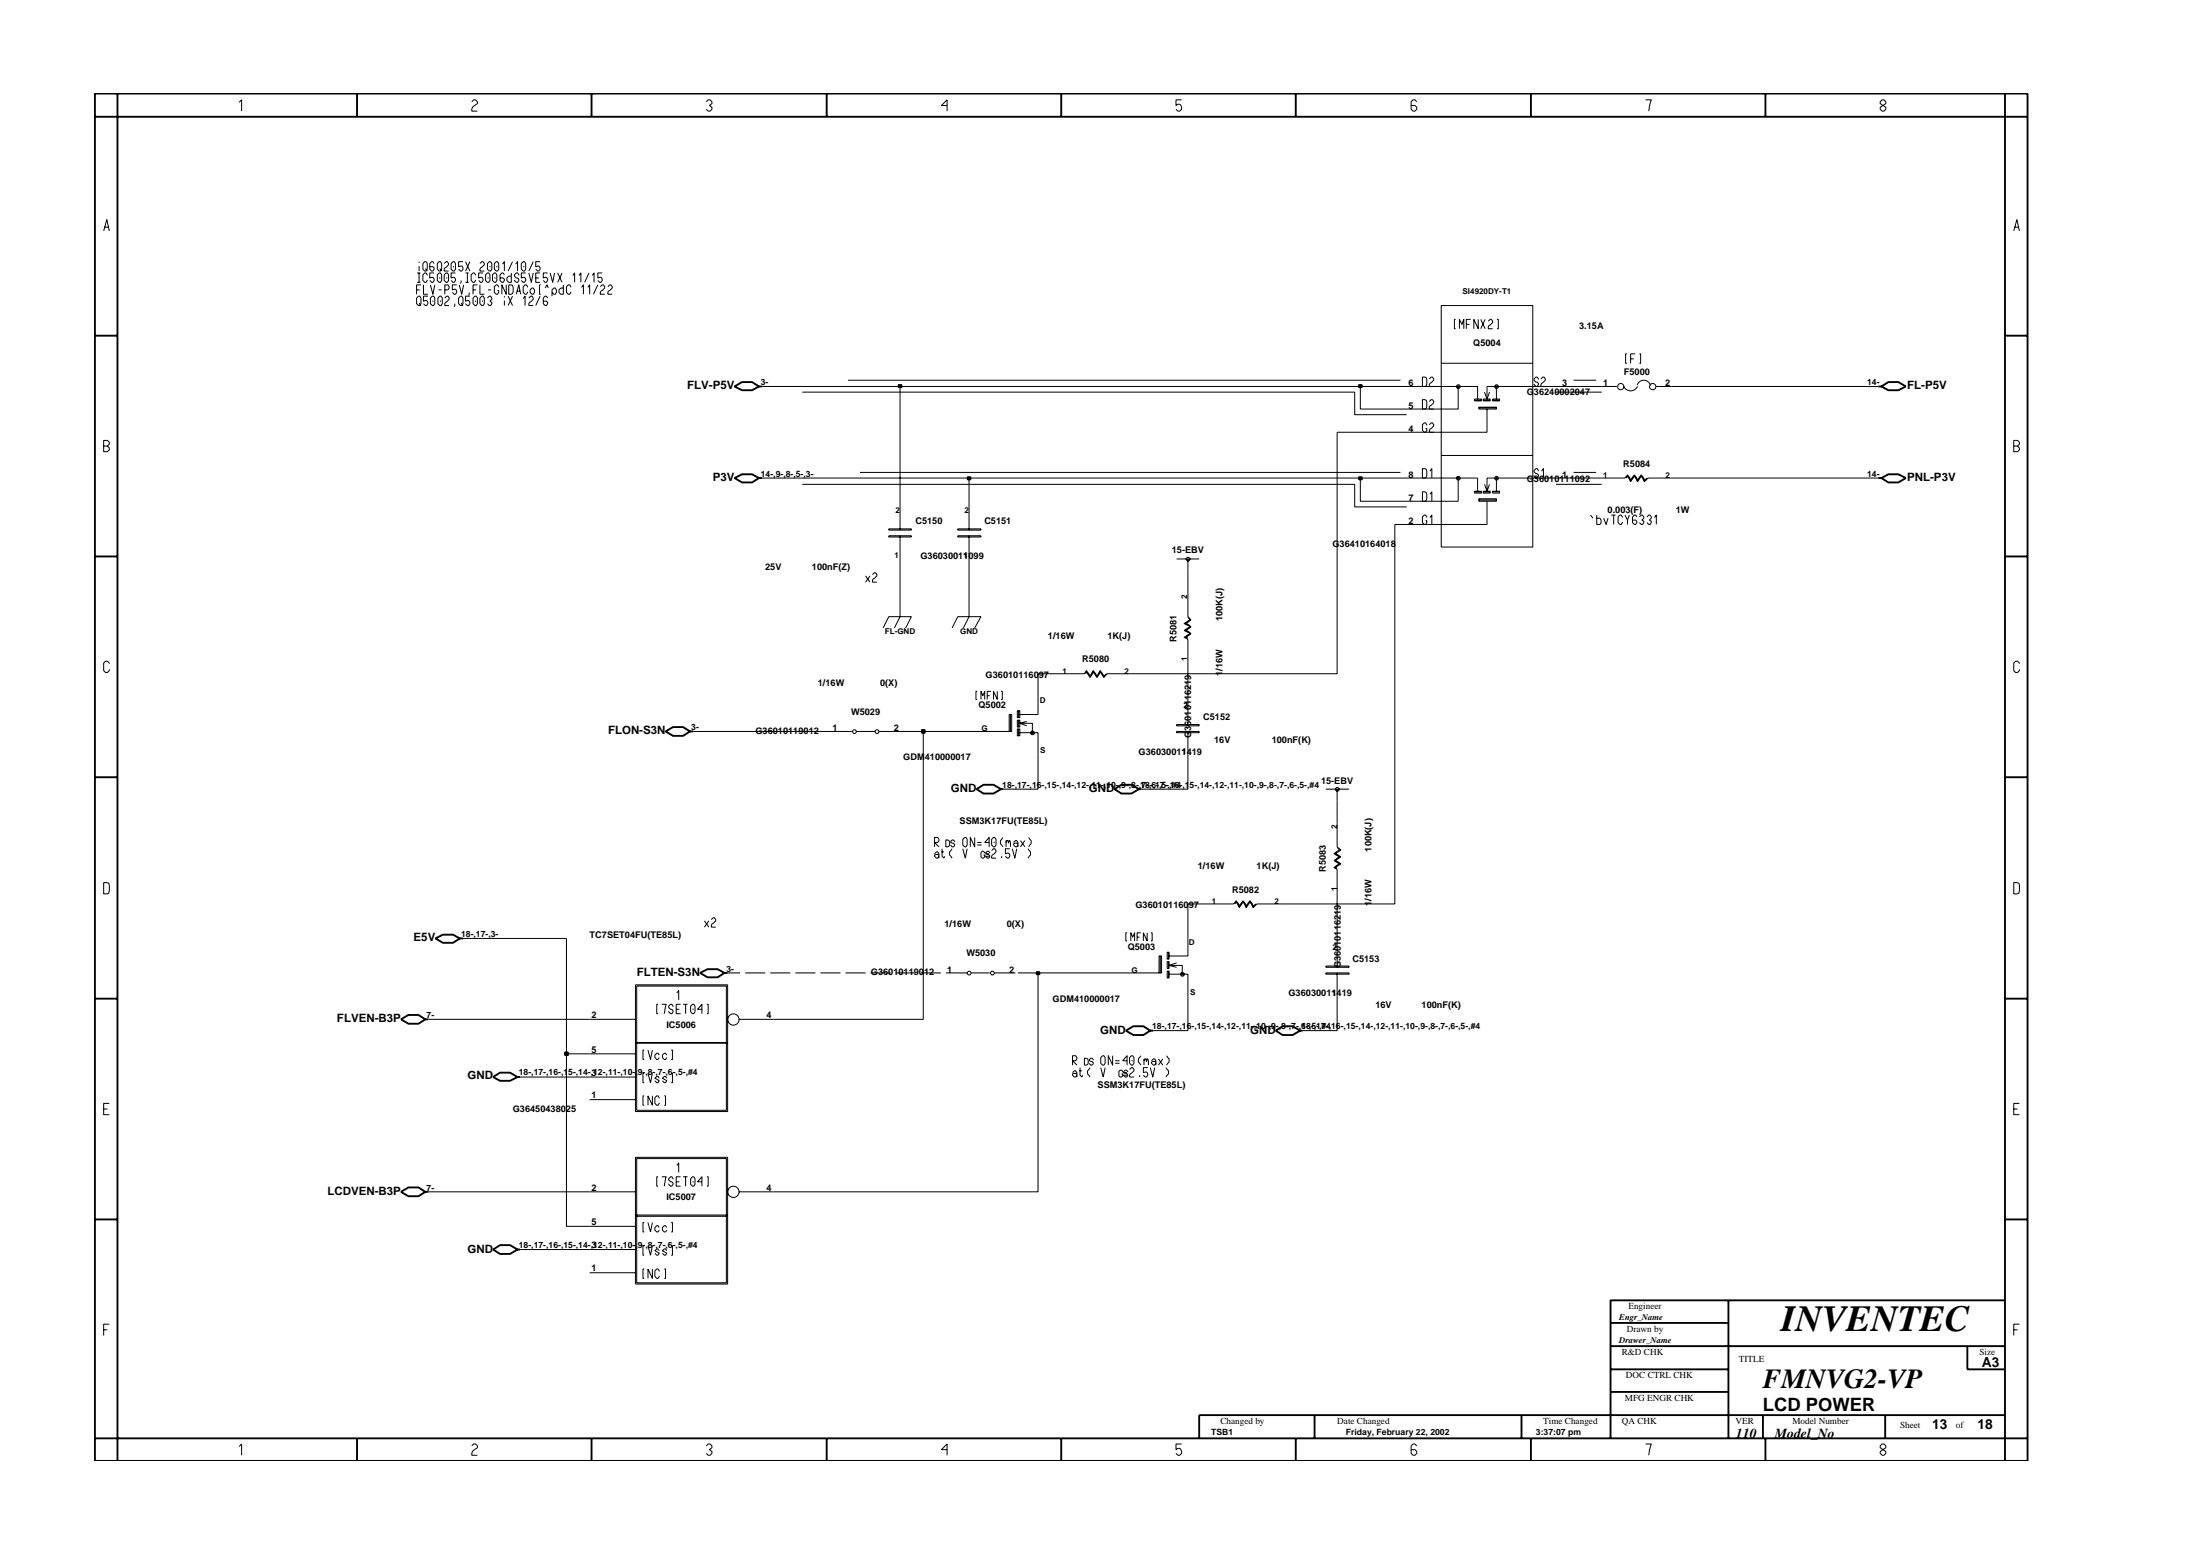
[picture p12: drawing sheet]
<svg xmlns="http://www.w3.org/2000/svg" width="297mm" height="210mm" viewBox="0 0 297 210" stroke-linecap="round" stroke-linejoin="round" font-family="sans-serif">
<g fill="none" stroke="#000" stroke-width=".14">
<path d="M191.5 52.2h8v1.8M192.1 55.2v-1.3l.5 .1v.3v.6v.2l-.2 .1M192.1 52.2v-1.3l.5 .1v.2v.6v.3l-.2 .1M192.6 57.4l-.1-.3h-.2l-.2 .2v.8l.2 .2h.2l.1-.2v-.3h-.1M193 57.3l.2-.2h.2l.2 .2v.2l-.5 .4-.1 .4M193 54.2l.2-.3h.2l.2 .3v.2l-.5 .4-.1 .4M193 51.2l.2-.3h.2l.2 .3v.1l-.5 .4-.1 .5M194.6 41.2h12.4v32.6h-12.4zM194.6 49h12.4M196.5 43.1h-.1v1.3h.1M196.9 52.2v3h-5.4M197 44.4v-1.3l.4 .7 .2-.7v1.3"/>
<path d="M198 43.8h.4M198.6 43.1h-.6v1.3M199.1 53.9h.9v.2h-.9zM199.1 54h.9M199.6 43.1v1.3l-.6-1.3v1.3M199.7 55h2.3h-2.3v.2h2.3v-.2M199.9 43.1l.6 1.3M200.3 53.9h.9v.2h-.9zM200.3 54h.9M200.4 52.9l.4 1 .3-1M200.5 43.1l-.6 1.3M200.8 55.2v3.1h-9.3"/>
<path d="M200.9 43.4l.3-.3h.2l.1 .3v.1l-.6 .6v.3h.6M201.5 53.9h1v.2h-1zM201.5 54h1M202 52.2v1.8M202.1 43.1h.2v1.3h-.2M207.7 51.2l-.2-.3h-.1l-.3 .3v.1l.3 .3h.1l.2 .1-.2 .5h-.1l-.3-.4M208.1 51.2l.2-.3h.2l.1 .3v.1l-.5 .4v.5M210.1 52.2h-9.3v1.8M216.3 52.2h2M219.7 47.8h-.2v1.2h.2M220.2 48.4h.4M220.8 47.8h-.6v1.2"/>
<path d="M221 52a.93 .93 0 0 1 .9-.7 .93 .93 0 0 1 .9 .7M221.1 52.2a1.02 1.02 0 0 1-.9 .6 1.02 1.02 0 0 1-1-.6M221.3 47.8h.2v1.2h-.2M223.6 52.2h2.1M120 72.3h3v.2h-3zM120 71.4h3v.2h-3zM121.5 67.7v3.9M121.5 72.3v3.2M129.3 72.3h3.1v.2h-3.1zM129.3 71.4h3.1v.2h-3.1zM130.8 67.7v3.9M130.8 72.3v3.2"/>
<path d="M158.9 75.5h3M160.4 75.5v1.5M191.5 64.5h5.4M192.1 67.7v-1.3l.5 .1v.2v.6v.3l-.2 .1M192.1 64.5v-1.2h.5v.3v.6v.2l-.2 .1M192.6 69.9l-.1-.4h-.2l-.2 .3v.7l.2 .3h.2l.1-.3v-.2h-.1M193.1 69.9l.2-.4v1.3M193.1 66.7l.2-.3v1.3M193.1 63.6l.2-.3v1.2M194.6 61.5h12.4M199.1 66.3h.9v.3h-.9zM199.1 66.4h.9"/>
<path d="M199.5 66.4v-1.9h-2.6v3.2h-5.4M199.7 67.5v-.2h2.3v.2h-2.3v.2h2.3v-.2M200.3 66.3h.9v.3h-.9zM200.3 66.4h.9M200.4 65.4l.4 .9 .3-.9M200.8 67.7v3.1h-9.3M201.5 66.3h1v.3h-1zM201.5 66.4h1M202 64.5v1.9M207.7 63.6l-.2-.3h-.1l-.3 .2v.2l.3 .2h.1l.2 .2-.2 .4h-.1l-.3-.3M208.1 63.6l.3-.3v1.2M210.1 64.5h-9.3v1.9"/>
<path d="M216.3 64.5h3.1l.3-.4 .4 .4 .1 .4 .5-.8 .3 .4 .1 .4 .5-.8 .3 .4 .1 .4 .4-.4M219.6 64.5l.1-.2 .5 .7 .5-.7 .4 .7 .5-.7 .4 .7 .5-.5h3.2M112.2 98.7h2.8M115.6 98.7h2.5M118.7 98.7h2.8M119.2 84.8l.8-1.6h3l-.7 1.6M121.5 81.6v1.6l-.7 1.6M128.6 84.8l.7-1.6h3.1l-.8 1.6M130.8 81.6v1.6l-.7 1.6M131.9 93.3h-.1v1.1h.1M132.4 94.4v-1.1l.3 .6 .3-.6v1.1M132.4 98.7h3.9"/>
<path d="M133.3 93.9h.3M133.8 93.3h-.5v1.1M134.6 93.3v1.1l-.5-1.1v1.1M135.2 93.3h.1v1.1h-.1M136.4 96.4h-.1v2.3h.1v-2.3h.2v2.3h-.2M137.4 95.9h.3v1h-.3zM137.4 97.2h.3v.9h-.3zM137.4 98.4h.3v.9h-.3zM137.5 97.6h1.9v1.3M137.5 95.9v1M137.5 97.2v.9M137.5 98.4v.9"/>
<path d="M137.5 98.9h2.7v3M138.6 97.4l-.9 .2 .9 .4M140.2 94.1v2.3h-2.7M143.3 90.9h3.1l.3-.4 .5 .8 .4-.8 .5 .8 .4-.8 .5 .8 .4-.4M146.6 90.9l.1-.2 .5 .8 .4-.8 .5 .8 .4-.8 .5 .8 .5-.6h3.1M158.9 98.7h3v.2h-3zM158.9 97.8h3v.2h-3zM160.4 83.3l.3 .4-.8 .5 .8 .4-.8 .5 .8 .4-.8 .5 .5 .3v3.1M160.4 80.1v3.1l.4 .5-.8 .5 .4 .1 .4 .3-.8 .5 .4 .1 .4 .3-.8 .5 .4 .1M160.4 94.1v3.9M160.4 98.7v3.2M179 106.5h3.1"/>
<path d="M180.5 114.4l.4 .3-.8 .5 .8 .5-.8 .5 .8 .4-.8 .5 .4 .3v3.1M180.5 111.2v3.1l.5 .4-.7 .5 .7 .5-.7 .5 .7 .4-.7 .5 .2 .1M180.5 106.5v1.5M79.6 137.6h6.2M85.8 132.9h12.4v17.1h-12.4zM86 133.1h12.1v16.8h-12.1zM88.8 135.6h-.1v1.2h.1M89.4 135.6h.5l-.2 1.2M90.9 135.9l-.2-.3h-.2l-.2 .2v.2l.6 .4-.2 .4h-.2l-.2-.3M91.3 136.2h.4M91.4 134l.2-.3v1.3M91.9 135.6h-.6v1.2h.6"/>
<path d="M92.2 135.6h.6M92.6 135.6v1.2M93.5 135.6h.2l.1 .2v.8l-.1 .2h-.2l-.3-.2v-.8zM93.6 136.2v.1M94.8 136.2h-.6l.6-.6v1.2M95.4 135.6h.2v1.2h-.2M99.8 137.6h4.6M127.7 131.3h2.9M131.2 131.3h2.4M134.3 131.3h2.8M140.2 131.3v29.6h-40.4M152.2 125.9h-.2v1.1h.2"/>
<path d="M152.6 131.3h3.9M152.7 127v-1.1l.2 .6 .3-.6v1.1M153.5 126.5h.4M154 125.9h-.5v1.1M154.9 125.9v1.1l-.5-1.1v1.1M155.4 125.9h.2v1.1h-.2M156.7 129h-.2v2.3h.2v-2.3h.1v2.3h-.1M157.6 128.5h.2v1h-.2zM157.6 129.8h.2v.9h-.2zM157.6 131.1h.2v.9h-.2zM157.8 130.3h1.8v1.2M157.8 128.5v1"/>
<path d="M157.8 129.8v.9M157.8 131.1v.9M157.8 131.5h2.6v3M158.9 130l-1.1 .3 1.1 .3M160.4 126.7v2.3h-2.6M163.5 122h3.1l.3-.4 .3 .4 .1 .4 .5-.8 .4 .4 .1 .4 .5-.8 .3 .4 .1 .4 .3-.4M166.7 122l.2-.2 .4 .7 .5-.7 .5 .7 .5-.7 .4 .7 .5-.5h3.1M179 131.3h3.1v.2h-3.1zM179 130.4h3.1v.2h-3.1zM180.5 126.7v3.9M180.5 131.3v3.2M70.2 145.4h15.6"/>
<path d="M76.5 142.3v23.2h9.3M79.6 148.4h6.2M79.6 142.3h6.2M85.8 156.2h12.4v17.1h-12.4zM85.8 140.8h12.4M85.8 140.7h12.4M86 156.4h12.1v16.8h-12.1zM87 141.7h-.2v1.3h.2M87 144.9h-.2v1.2h.2M87 147.9h-.2v1.3h.2M87.5 141.7l.3 1.3 .3-1.3M87.5 144.9l.3 1.2 .3-1.2"/>
<path d="M88.1 147.9v1.3l-.6-1.3v1.3M88.8 158.8h-.1v1.3h.1M89 142.4l-.2-.2h-.1l-.3 .2v.4l.3 .2h.1l.2-.2M89 145.6l-.2-.3h-.1l-.3 .3 .6 .3-.2 .2h-.1l-.3-.2M89 148.3l-.2-.4h-.1l-.3 .3v.7l.3 .3h.1l.2-.3M89.4 158.8h.5l-.2 1.3M89.7 147.9h.2v1.3h-.2M90 142.4l-.1-.2h-.2l-.3 .2v.4l.3 .2h.2l.1-.2M90 145.6l-.1-.3h-.2l-.3 .3 .6 .3-.1 .2h-.2l-.3-.2M90.6 141.7h.2v1.3h-.2M90.6 144.9h.2v1.2h-.2M90.9 159.2l-.2-.4h-.2l-.2 .3v.2l.6 .4-.2 .4h-.2l-.2-.3"/>
<path d="M91.3 159.5h.4M91.4 157.3l.2-.3v1.3M91.9 158.8h-.6v1.3h.6M92.2 158.8h.6M92.6 158.8v1.3M93.5 158.8h.2l.1 .3v.8l-.1 .2h-.2l-.3-.2v-.8zM93.6 159.4v.2M94.8 159.5h-.6l.6-.7v1.3M95.4 158.8h.2v1.3h-.2M57.9 160.9h27.9M70.2 168.7h15.6M79.6 171.8h6.2"/>
<path d="M85.8 164.2h12.4M85.8 164h12.4M87 165h-.2v1.3h.2M87 168.2h-.2v1.2h.2M87 171.3h-.2v1.3h.2M87.5 165l.3 1.3 .3-1.3M87.5 168.2l.3 1.2 .3-1.2M88.1 171.3v1.3l-.6-1.3v1.3M89 165.7l-.2-.2h-.1l-.3 .2v.3l.3 .3h.1l.2-.3M89 168.8l-.2-.2h-.1l-.3 .2 .6 .4-.2 .2h-.1l-.3-.2M89 171.6l-.2-.3h-.1l-.3 .2v.8l.3 .3h.1l.2-.4M89.7 171.3h.2v1.3h-.2"/>
<path d="M90 165.7l-.1-.2h-.2l-.3 .2v.3l.3 .3h.2l.1-.3M90 168.8l-.1-.2h-.2l-.3 .2 .6 .4-.1 .2h-.2l-.3-.2M90.6 165h.2v1.3h-.2M90.6 168.2h.2v1.2h-.2"/>
<circle cx="196.9" cy="52.2" r=".25"/>
<circle cx="196.9" cy="52.2" r=".08"/>
<circle cx="202.1" cy="52.2" r=".25"/>
<circle cx="202.1" cy="52.2" r=".08"/>
<circle cx="218.8" cy="52.2" r=".42"/>
<circle cx="223.1" cy="52.2" r=".42"/>
<circle cx="160.4" cy="75.5" r=".25"/>
<circle cx="196.9" cy="64.6" r=".25"/>
<circle cx="196.9" cy="64.6" r=".08"/>
<circle cx="202.1" cy="64.6" r=".25"/>
<circle cx="202.1" cy="64.6" r=".08"/>
<circle cx="115.4" cy="98.8" r=".25"/>
<circle cx="118.4" cy="98.8" r=".25"/>
<circle cx="139.4" cy="98.9" r=".25"/>
<circle cx="139.4" cy="98.9" r=".08"/>
<circle cx="180.6" cy="106.5" r=".25"/>
<circle cx="99" cy="137.6" r=".76"/>
<circle cx="130.9" cy="131.4" r=".25"/>
<circle cx="134" cy="131.4" r=".25"/>
<circle cx="159.6" cy="131.5" r=".25"/>
<circle cx="159.6" cy="131.5" r=".08"/>
<circle cx="99" cy="160.9" r=".76"/>
</g>
<g fill="none" stroke="#000" stroke-width=".25">
<path d="M99.2 52.2l1-.6h1.3l1 .6-1 .5h-1.3zM102.5 52.2h.4M253.6 52.2h.4M254 52.2l1-.6h1.3l1 .6-1 .5h-1.3zM99.2 64.5l1-.5h1.3l1 .5-1 .6h-1.3zM102.5 64.5h.4M253.6 64.5h.4M254 64.5l1-.5h1.3l1 .5-1 .6h-1.3zM89.9 98.7l1-.6h1.3l1 .6-1 .6h-1.3zM93.2 98.7h.4M131.9 106.5l.9-.6h1.3l1.1 .6-1.1 .6h-1.3zM135.2 106.5h.3"/>
<path d="M150.5 106.5l.9-.6h1.4l1 .6-1 .6h-1.4zM153.8 106.5h.3M54.1 137.6l1-.6h1.4l.9 .6-.9 .6h-1.4zM57.4 137.6h.5M58.8 126.7l1-.5h1.4l.9 .5-.9 .6h-1.4zM62.1 126.7h.4M94.5 131.3l1-.5h1.4l.9 .5-.9 .6h-1.4zM97.8 131.3h.4M152 139.1l1-.6h1.4l.9 .6-.9 .6h-1.4zM155.3 139.1h.4M172.2 139.1l1-.6h1.3l1 .6-1 .6h-1.3zM175.5 139.1h.4"/>
<path d="M66.6 145.4l.9-.6h1.4l1 .6-1 .5h-1.4zM69.9 145.4h.3M54.1 160.9l1-.6h1.4l.9 .6-.9 .6h-1.4zM57.4 160.9h.5M66.6 168.7l.9-.6h1.4l1 .6-1 .6h-1.4zM69.9 168.7h.3"/>
</g>
<path d="M76.3 142.1h.4v.3h-.4z" fill-rule="evenodd" fill="#c2c2c2" stroke="#000" stroke-width=".25"/>
<path d="M76.3 142.1h.4v.3h-.4z" fill="none" stroke="#000" stroke-width=".25"/>
<g fill="none" stroke="#000" stroke-width=".14">
<path d="M124.7 98.7v38.9h-20.3M57.9 137.6h21.7M76.5 126.7v15.6h3.1M98.2 131.3h1.7M100.6 131.3h2.7M104 131.3h2.7M107.4 131.3h2.7M110.8 131.3h2.7M114.2 131.3h2.7M117.5 131.3h2.8M120.9 131.3h2.7M124.3 131.3h2.7"/>
<path d="M137.4 131.3h2.8M160.4 134.5v4.6h-4.7M180.5 134.5v4.6h-4.6"/>
</g>
<path d="M140 131.2h.3v.3h-.3z" fill-rule="evenodd" fill="#c2c2c2" stroke="#000" stroke-width=".25"/>
<path d="M140 131.2h.3v.3h-.3z" fill="none" stroke="#000" stroke-width=".25"/>
<path d="M188.3 70.8v51.2h-15.5M93.6 98.7h18.6M121.5 98.7h3.2M140.2 101.9v4.6h-4.7M160.4 101.9v4.6h-6.3M180.5 108v3.2M62.5 126.7h14M140.2 131.3h12.4M163.5 122h-3.1v4.7M180.5 120.5v6.2" fill="none" stroke="#000" stroke-width=".14"/>
<path d="M124.5 98.6h.3v.3h-.3z" fill-rule="evenodd" fill="#c2c2c2" stroke="#000" stroke-width=".25"/>
<path d="M124.5 98.6h.3v.3h-.3z" fill="none" stroke="#000" stroke-width=".25"/>
<path d="M121.5 52.2v15.5M180.5 58.3v32.6h-27.9M102.9 64.5h27.9v3.2M121.5 75.5v6.1M130.8 75.5v6.1M160.4 77v3.1M183.7 64.5v3.2h7.8M188.3 70.8h3.2M124.7 98.7h7.7M143.3 90.9h-3.1v3.2M160.4 89.4v4.7" fill="none" stroke="#000" stroke-width=".14"/>
<path d="M130.7 64.4h.3v.3h-.3z" fill-rule="evenodd" fill="#c2c2c2" stroke="#000" stroke-width=".25"/>
<path d="M130.7 64.4h.3v.3h-.3z" fill="none" stroke="#000" stroke-width=".25"/>
<path d="M130.8 64.5h52.9" fill="none" stroke="#000" stroke-width=".14"/>
<path d="M183.5 64.4h.3v.3h-.3z" fill-rule="evenodd" fill="#c2c2c2" stroke="#000" stroke-width=".25"/>
<path d="M183.5 64.4h.3v.3h-.3z" fill="none" stroke="#000" stroke-width=".25"/>
<path d="M102.9 52.2h18.6M180.5 58.3h11M183.7 52.2v3h7.8M183.7 64.5h7.8M210.1 64.5h6.2M225.7 64.5h27.9" fill="none" stroke="#000" stroke-width=".14"/>
<path d="M121.4 52h.3v.3h-.3z" fill-rule="evenodd" fill="#c2c2c2" stroke="#000" stroke-width=".25"/>
<path d="M121.4 52h.3v.3h-.3z" fill="none" stroke="#000" stroke-width=".25"/>
<path d="M121.5 52.2h62.2" fill="none" stroke="#000" stroke-width=".14"/>
<path d="M183.5 52h.3v.3h-.3z" fill-rule="evenodd" fill="#c2c2c2" stroke="#000" stroke-width=".25"/>
<g fill="none" stroke="#000" stroke-width=".25">
<path d="M12.8 12.6h261v184.6h-261zM12.8 15.8h261M15.9 12.6v184.6M48.2 12.6v3.2M79.9 12.6v3.2M111.6 12.6v3.2M143.3 12.6v3.2M174.9 12.6v3.2M206.7 12.6v3.2M238.4 12.6v3.2M270.7 12.6v184.6M12.8 45.3h3.1"/>
<path d="M183.5 52h.3v.3h-.3zM270.7 45.3h3.1M12.8 75.1h3.1M270.7 75.1h3.1M12.8 104.9h3.1M270.7 104.9h3.1M12.8 134.8h3.1M270.7 134.8h3.1M12.8 164.6h3.1M217.5 178.6h15.9M233.4 175.5v18.7M270.7 175.5h-53.2v18.7"/>
<path d="M270.7 164.6h3.1M12.8 194.2h261M48.2 194.2v3M79.9 194.2v3M111.6 194.2v3M143.3 194.2v3M174.9 194.2v3M177.5 191v3.2M205.4 191v3.2M206.7 194.2v3M217.5 181.7h53.2M217.5 184.8h15.9"/>
<path d="M217.5 187.9h15.9M238 191v3.2M238.4 194.2v3M254.5 191v3.2M265.6 181.7v3.1h5.1M270.7 191h-108.8v3.2"/>
</g>
<g fill="none" stroke="#000" stroke-width=".14">
<path d="M32.3 13.8l.3-.3v1.5M63.7 13.7l.3-.2h.2l.3 .2v.3l-.5 .3-.3 .4v.3h.8M95.4 13.7l.2-.2h.3l.2 .2v.3l-.3 .2 .3 .3v.2l-.2 .3h-.3l-.2-.3M127.9 14.2h-.8l.8-.7v1.5M159.5 13.5h-.7v.7l.2-.1a.5 .5 0 0 1 .5 .6l-.2 .3h-.3l-.2-.3M191.3 13.7l-.3-.2h-.2l-.3 .2v1l.3 .3h.2l.3-.3v-.2l-.3-.3h-.5M222.2 13.5h.8l-.4 1.5M253.9 13.7l.2-.2h.3l.2 .2v.3l-.7 .5v.2l.2 .3h.3l.2-.3v-.2l-.7-.5zM14 31.2l.4-1.6 .4 1.6M14.1 30.7h.6M56.2 39.1h.5M56.3 36.8h.5"/>
<path d="M56.3 38.1h.5M56.5 40h.2l.1 .2v.8l-.1 .2h-.2l-.3-.2v-.8zM56.6 35.3v.2M56.6 35.9v.7M56.6 36.8v1.3M56.8 38.5h-.6v1.2M57.2 38.5v1.2h.6M57.3 35.3h.2l.2 .3v.7l-.2 .3h-.2l-.2-.3v-.7zM57.4 36.3l.3 .3M57.7 37.2l-.2-.4h-.2l-.2 .3v.8l.2 .2h.2l.2-.3M57.8 40h-.6v.7l.4-.1 .2 .4-.2 .2h-.2l-.2-.2M58.1 38.5l.3 1.2 .3-1.2"/>
<path d="M58.6 35.6l-.2-.3h-.1l-.3 .3v.7l.3 .3h.1l.2-.4-.2-.2h-.4M58.6 36.8h-.6v.7l.4-.1 .2 .3-.2 .4h-.1l-.3-.2M59 35.6l.3-.3h.2l.1 .3v.7l-.1 .3h-.2l-.3-.3zM59 37.1l.3-.3h.2l.1 .3v.8l-.1 .2h-.2l-.3-.2zM59.2 39.1h.4M59.4 36.3l.2 .3M59.4 37.4v.2M60 35.6l.2-.3h.2l.2 .3v.1l-.5 .5-.1 .4h.6M60.1 39.1h.4l.1-.2-.1-.4h-.4v1.2M60.2 36.8h.2l.2 .3v.8l-.2 .2h-.2l-.2-.2v-.8zM60.3 37.4v.2M61.2 35.3h.1l.2 .3v.7l-.2 .3h-.1l-.3-.3v-.7z"/>
<path d="M61.2 35.9v.2M61.5 36.8h-.6v.7l.4-.1 .2 .3-.2 .4h-.1l-.3-.2M61.7 38.5h-.6v.6l.4-.1 .2 .3-.2 .4h-.2l-.2-.2M62 38.5l.3 1.2 .3-1.2M62.2 40h.1l.2 .2v.8l-.2 .2h-.1l-.3-.2v-.8zM62.3 37.9l-.1 .4M62.5 35.3h-.6v.7l.4-.1 .2 .3-.2 .4h-.1l-.3-.3M62.9 35.3l.5 1.3M62.9 36.8h.4M62.9 38.1h.4M63.1 36.8v1.3M63.4 39.5l-.1 .4"/>
<path d="M63.4 40h-.5v.7l.4-.1 .1 .2-.1 .4h-.2l-.2-.2M63.4 35.3l-.5 1.3M63.9 39.1h.4M64.2 37.2l-.2-.4h-.1l-.3 .3v.8l.3 .2h.1l.2-.3M64.5 38.5h-.6v1.2M64.8 35.6l.3-.3h.1l.2 .3v.1l-.5 .5-.1 .4h.6M64.8 38.5v1.2h.6M65.2 36.8h-.6v.7l.5-.1 .1 .3-.1 .4h-.2l-.3-.2M65.8 35.6l.3-.3h.1l.2 .3v.7l-.2 .3h-.1l-.3-.3zM65.8 36.8h.2l.2 .3v.8l-.2 .2h-.2l-.2-.2v-.8zM65.9 37.4v.2M65.9 39.1h.4"/>
<path d="M66.2 35.9v.2M66.5 37.1l.2-.3h.2l.2 .3v.8l-.2 .2h-.2l-.2-.2zM66.8 37.4v.2M67 35.3h.2l.1 .3v.7l-.1 .3h-.2l-.3-.3v-.7zM67.1 35.9v.2M67.3 38.8l-.1-.3h-.2l-.3 .2v.8l.3 .2h.2l.1-.2v-.3h-.1M67.8 35.7l.3-.4v1.3M68.1 37.1l-.2-.3h-.1l-.3 .3v.8l.3 .2h.1l.2-.4-.2-.2h-.4M68.1 40v.1M68.4 38.5v1.2l-.6-1.2v1.2M68.6 40l.6 1.2M68.7 38.5h.5l.1 .3v.6l-.1 .2-.2 .1h-.3z"/>
<path d="M69 36.8v1.3h-.3l-.3-.2v-.4l.3-.2h.3M69.2 35.3l-.6 1.3M69.2 40l-.6 1.2M69.6 35.7l.3-.4v1.3M69.7 39.7l.3-1.2 .3 1.2M69.8 39.3h.4M70 37.2l-.1-.4h-.2l-.2 .3v.2l.5 .4-.1 .4h-.2l-.2-.3M70.6 35.3h.2l.2 .3v.7l-.2 .3h-.2l-.2-.3v-.7zM70.7 35.9v.2M71 36.8h-.6v.7l.4-.1 .2 .3-.2 .4h-.2l-.2-.2M71.2 38.8l-.1-.3h-.2l-.3 .2v.8l.3 .2h.2l.1-.3M71.4 36.8l.3 1.3 .3-1.3"/>
<path d="M71.8 38.9h.2l.2 .2v.4l-.2 .2h-.2l-.2-.2v-.4zM72 35.3l-.6 1.3M72.3 37.5h.5M72.9 35.3h-.6v.7l.5-.1 .1 .3-.1 .4h-.2l-.3-.3M72.9 36.8h-.6v1.3h.6M72.9 40l-.6 1.2M73 38.5h-.2v1.2h.2M73.6 38.9l.3-.4 .1 .4M73.9 36.8h-.6v.7l.5-.1 .1 .3-.1 .4h-.2l-.3-.2M74.3 36.8l.3 1.3 .3-1.3M74.5 39.5l.3 .2h.2l.1-.2v-.4l-.1-.2h-.2l-.3 .2v.9M75.3 36.8l.6 1.3"/>
<path d="M75.9 36.8l-.6 1.3M76.1 38.5v1.2h-.4l-.2-.2v-.4l.2-.2h.4M77.1 38.8l-.2-.3h-.2l-.2 .2v.8l.2 .2h.2l.2-.3M77.3 37.2l.3-.4v1.3M78.2 37.2l.2-.4v1.3M78.5 38.8l.3-.3v1.2M79.4 38.8l.2-.3v1.2M79.5 36.8l-.6 1.3M80 37.2l.2-.4v1.3M80.7 38.5l-.6 1.2M81.1 38.7l.2-.2h.2l.1 .2v.2l-.5 .6v.2h.5M81.3 36.8h-.6v.7l.4-.1 .2 .5-.2 .2h-.1l-.3-.2"/>
<path d="M82.1 38.7l.2-.2h.2l.2 .2v.2l-.6 .6v.2h.6M271.9 31.2l.4-1.6 .4 1.6M272 30.7h.6M14 59.5h.5l.3 .2v.3l-.3 .2 .3 .3v.2l-.3 .3h-.5zM56.6 40.9l.2 .3M58.1 40.2l.3-.2h.1l.2 .2v.8l-.2 .2h-.1l-.3-.2zM58.4 40.6v.1M59.1 40.2l.3-.2h.1l.2 .2v.8l-.2 .2h-.1l-.3-.2zM59.5 40.6v.1M60.1 40.2l.2-.2h.2l.1 .2v.2l-.5 .6v.2h.5M61.4 41l-.1 .4M62.3 40.9l.2 .3"/>
<path d="M63.9 40.2l.2-.2h.2l.2 .2v.8l-.2 .2h-.2l-.2-.2zM64.2 40.6v.1M64.8 40.2l.3-.2h.1l.2 .2v.8l-.2 .2h-.1l-.3-.2zM65.1 40.6v.1M65.8 40.2l.3-.2h.1l.2 .2v.2l-.2 .3 .2 .1-.2 .4h-.1l-.3-.2M68.1 40.6v.6M70.6 40.3l.3-.3v1.2M71.4 40.2l.3-.2h.1l.2 .2v.2l-.6 .6v.2h.6M73.9 40.2l-.1-.2h-.2l-.3 .2v.8l.3 .2h.2l.1-.4-.1-.1h-.5M108.3 52.9h74.6v3.1h7M114.5 51.3h74.6M183.7 52.2h7.8"/>
<path d="M210.1 52.2h6.2M210.1 52.9h6.2M212.5 51.3h3M225.7 52.2h27.9M14 60.2h.5M108.3 65.4h74.6v3h7M116.1 63.8h73M116.9 77.7l.6 .9M117.5 77.7l-.6 .9M117.8 77.6l.3-.3h.1l.2 .3v.1l-.6 .6v.3h.6M210.1 65.4h6.2M212.5 63.8h3"/>
<path d="M214.7 69.5l.4 .4M215.6 69.5v1.3h.4l.2-.3v-.3l-.2-.3h-.4M216.5 69.9l.4 .9 .2-.9M217.5 69.5h.6M217.9 69.5v1.3M219.1 69.9l-.2-.4h-.2l-.2 .3v.7l.2 .3h.2l.2-.3M219.4 69.5l.3 .7v.6M220 69.5l-.3 .7M221 69.8l-.2-.3h-.1l-.3 .3v.7l.3 .3h.1l.2-.4-.2-.2h-.4M221.3 69.8l.3-.3h.2l.1 .3v.1l-.2 .3 .2 .2-.1 .4h-.2l-.3-.3M222.4 69.8l.2-.3h.2l.2 .3v.1l-.3 .3 .3 .2-.2 .4h-.2l-.2-.3M223.4 69.9l.2-.4v1.3"/>
<path d="M271.9 60.2h.5l.3-.2v-.3l-.3-.2h-.5v1.5h.5l.3-.3v-.2l-.3-.3M14.8 89.6l-.3-.3h-.2l-.3 .2v1l.3 .3h.2l.3-.3v-.1M272.7 89.6l-.3-.3h-.3l-.2 .2v1l.2 .3h.3l.3-.3v-.1M14 119.1l.7 .1 .1 .3-.1 1.1-.7 .1zM126.2 114.3v-1.3h.4l.2 .3-.2 .4h-.4l.6 .6M126.2 115.2l.2-.2h.2l.2 .2v.6M126.8 115.4l-.2-.1-.4 .1v.2l.2 .2h.2l.2-.2M127.1 115h.4M127.2 114.6v1l.3 .2v-.2M127.7 113.4h.3l.2 .2v.5l-.2 .2h-.3zM128.6 114.6l-.4 .4v.4l.4 .4M128.9 113.6l-.2-.2h-.1l-.2 .2v.1l.3 .1 .2 .2v.1l-.2 .2h-.1l-.2-.2"/>
<path d="M130 113.3l.2-.3h.2l.2 .3v.8l-.2 .2h-.2l-.2-.2zM130 114.6l.3 1.2 .3-1.2M131.6 113v1.3l-.6-1.3v1.3M131.9 113.7h.6M131.9 114.1h.6M133 115.2l-.2-.3h-.2l-.2 .2v.6l.2 .1h.2l.2-.1v-.3h-.2M133 115.2h.5M133 115.6h.5M133.5 113.7h-.5l.5-.7v1.3M133.6 115.2l-.1-.3h-.2l-.2 .2v.1l.4 .1 .1 .2v.2l-.1 .1h-.2l-.2-.2M133.9 113.3l.2-.3h.2l.2 .3v.8l-.2 .2h-.2l-.2-.2zM133.9 114.8l.2-.2h.2l.2 .2v.2l-.5 .4-.1 .4h.6"/>
<path d="M134.2 113.6v.2M135.2 115.6v.2M135.4 113l-.3 .5v.4l.3 .4M135.8 113.7l.1-.2h.2l.1 .3 .1-.3 .1 .8M135.8 113.5v.8M136.3 114.6h-.6v.6h.5l.1 .4-.1 .2h-.2l-.3-.2M136.7 114.6l.3 1.2 .3-1.2M136.8 113.7l.3-.2h.2l.1 .2v.6M137.4 113.9l-.1-.1-.5 .1v.2l.3 .2h.2l.1-.2M137.8 113.5l.6 .8M138.4 113.5l-.6 .8M138.8 114.6l.3 .4v.4l-.3 .4"/>
<path d="M138.9 113l.3 .5v.4l-.3 .4M271.9 119.1l.7 .1 .1 .3-.1 1.1-.7 .1zM95.1 124.3l.6 .9M95.7 124.3l-.6 .9M96 124.1l.3-.2h.2l.1 .2v.2l-.5 .4-.1 .5h.6M14 149.7h.5M14.8 148.9h-.8v1.6h.8M144.8 144.8l.3-.3h.1l.2 .3v.6M144.8 143.8v-1.3h.4l.2 .3-.2 .4h-.4l.6 .6M145.4 145l-.2-.1-.4 .1v.1l.3 .3h.1l.2-.3M145.7 144.5h.4M145.8 144.1v1l.3 .3 .1-.3"/>
<path d="M146.4 142.8h.3l.2 .3v.4l-.2 .3h-.3zM147.2 144.1l-.4 .4v.5l.4 .4M147.6 143.1l-.2-.3h-.1l-.2 .2v.2l.3 .1 .2 .1v.2l-.2 .2h-.1l-.2-.3M148.6 142.8l.3-.3h.1l.2 .3v.7l-.2 .3h-.1l-.3-.3zM148.6 144.1l.4 1.3 .2-1.3M150.2 142.5v1.3l-.6-1.3v1.3M150.6 143.2h.6M150.6 143.5h.6M151.6 144.7l-.2-.2h-.2l-.1 .1v.6l.1 .2h.2l.2-.2v-.2h-.2M151.6 144.8h.6M151.6 145.1h.6M152.2 143.2h-.6l.6-.7v1.3"/>
<path d="M152.3 144.7l-.2-.2h-.2l-.1 .1v.2l.3 .1 .2 .1v.2l-.2 .2h-.2l-.1-.3M152.5 144.4l.3-.3h.1l.2 .3v.1l-.6 .6v.3h.6M152.5 142.8l.3-.3h.1l.2 .3v.7l-.2 .3h-.1l-.3-.3zM152.9 143.1v.2M153.9 145.1v.3M154 142.5l-.3 .4v.5l.3 .4M154.5 143.2v-.3h.2l.1 .4 .1-.4h.1l.1 .9M154.5 142.9v.9M155 144.1h-.6v.7l.4-.1 .2 .3-.2 .4h-.2l-.2-.3M155.3 144.1l.3 1.3 .3-1.3M155.5 143.2l.2-.3h.2l.2 .3v.6M156.1 143.4l-.2-.1-.4 .1v.1l.2 .3h.2l.2-.3"/>
<path d="M156.4 142.9l.6 .9M157 142.9l-.6 .9M157.4 144.1l.4 .4v.5l-.4 .4M157.5 142.5l.3 .4v.5l-.3 .4M271.9 149.7h.5M272.7 148.9h-.8v1.6h.8M14 179.5h.5M14.8 178.7h-.8v1.6M271.9 179.5h.5M272.7 178.7h-.8v1.6M32.3 195.3l.3-.4v1.5M63.7 195.2l.3-.3h.2l.3 .3v.2l-.7 .5-.1 .3v.2h.8"/>
<path d="M95.4 195.2l.2-.3h.3l.2 .3v.2l-.3 .3 .3 .2v.3l-.2 .2h-.3l-.2-.2M127.9 195.7h-.8l.8-.8v1.5M159.5 194.9h-.7v.8l.2-.2a.5 .5 0 0 1 .5 .7l-.2 .2h-.3l-.2-.2M191.3 195.2l-.3-.3h-.2l-.3 .3v1l.3 .2h.2l.3-.2v-.3l-.3-.2h-.5M222.2 194.9h.8l-.4 1.5M254.1 194.9l-.2 .3v.2l.7 .5v.3l-.2 .2h-.3l-.2-.2v-.3l.7-.5v-.2l-.2-.3z"/>
</g>
<text font-size="5" x="240.5" y="179.7">INVENTEC</text>
<text font-size="3.7" x="238" y="187.3">FMNVG2-VP</text>
<text font-size="2.5" x="238" y="190.4">LCD POWER</text>
<g font-size="1.9">
<text x="267.6" y="184.6">A3</text>
<text x="234.4" y="194.1">110</text>
<text x="239.6" y="194.1">Model_No</text>
<text x="260.9" y="192.9">13</text>
<text x="267" y="192.9">18</text>
</g>
<g font-size="1.6">
<text x="92.8" y="52.5">FLV-P5V</text>
<text x="257.5" y="52.5">FL-P5V</text>
<text x="96.2" y="64.9">P3V</text>
<text x="257.5" y="64.9">PNL-P3V</text>
<text x="82.1" y="99.1">FLON-S3N</text>
<text x="128.4" y="106.9">GND</text>
<text x="147" y="106.9">GND</text>
<text x="55.9" y="127.1">E5V</text>
<text x="86" y="131.7">FLTEN-S3N</text>
<text x="45.5" y="138">FLVEN-B3P</text>
<text x="148.6" y="139.5">GND</text>
<text x="168.8" y="139.5">GND</text>
<text x="63.1" y="145.7">GND</text>
<text x="44.2" y="161.3">LCDVEN-B3P</text>
<text x="63.1" y="169.1">GND</text>
</g>
<g font-size="1.2">
<text x="198.9" y="46.7">Q5004</text>
<text x="213.2" y="44.4">3.15A</text>
<text x="102.7" y="51.9">3-</text>
<text x="190.2" y="52.2">6</text>
<text x="206.1" y="53.4">G36240002047</text>
<text x="210.9" y="52.2">3</text>
<text x="216.4" y="52.1">1</text>
<text x="219.2" y="50.6">F5000</text>
<text x="224.8" y="52.1">2</text>
<text x="252.1" y="51.9">14-</text>
<text x="190.2" y="58.3">4</text>
<text x="190.2" y="55.2">5</text>
<text x="102.7" y="64.4">14-,9-,8-,5-,3-</text>
<text x="190.2" y="64.5">8</text>
<text x="206.1" y="65">G36010111092</text>
<text x="210.9" y="64.5">1</text>
<text x="219.2" y="63">R5084</text>
<text x="252.1" y="64.4">14-</text>
<text x="123.6" y="70.8">C5150</text>
<text x="132.9" y="70.8">C5151</text>
<text x="190.2" y="70.8">2</text>
<text x="190.2" y="67.7">7</text>
<text x="217.1" y="69.2">0.003(F)</text>
<text x="226.3" y="69.2">1W</text>
<text x="103.3" y="77">25V</text>
<text x="109.6" y="77">100nF(Z)</text>
<text x="124.3" y="75.5">G36030011099</text>
<text x="158.2" y="74.7">15-EBV</text>
<text x="179.9" y="73.8">G36410164018</text>
<text x="165" y="83.9" transform="rotate(-90 165 83.9)">100K(J)</text>
<text x="141.5" y="86.3">1/16W</text>
<text x="146.1" y="89.4">R5080</text>
<text x="149.5" y="86.3">1K(J)</text>
<text x="158.9" y="86.6" transform="rotate(-90 158.9 86.6)">R5081</text>
<text x="110.4" y="92.6">1/16W</text>
<text x="118.8" y="92.6">0(X)</text>
<text x="132.1" y="95.6">Q5002</text>
<text x="133.1" y="91.5">G36010116097</text>
<text x="165" y="91.2" transform="rotate(-90 165 91.2)">1/16W</text>
<text x="93.3" y="98.6">3-</text>
<text x="102" y="99.1">G36010119012</text>
<text x="112.4" y="98.7">1</text>
<text x="114.9" y="96.4">W5029</text>
<text x="120.7" y="98.7">2</text>
<text x="153.7" y="101.9">G36030011419</text>
<text x="160.8" y="99.6" transform="rotate(-90 160.8 99.6)">G36010116219</text>
<text x="162.5" y="97.2">C5152</text>
<text x="163.9" y="100.3">16V</text>
<text x="171.7" y="100.3">100nF(K)</text>
<text x="122" y="102.6">GDM410000017</text>
<text x="135.3" y="106.4">18-,17-,16-,15-,14-,12-,11-,10-,9-,8-,7-,6-,5-,#4</text>
<text x="154" y="106.4">18-,17-,16-,15-,14-,12-,11-,10-,9-,8-,7-,6-,5-,#4</text>
<text x="178.4" y="105.8">15-EBV</text>
<text x="129.6" y="111.2">SSM3K17FU(TE85L)</text>
<text x="161.7" y="117.4">1/16W</text>
<text x="169.7" y="117.4">1K(J)</text>
<text x="179" y="117.7" transform="rotate(-90 179 117.7)">R5083</text>
<text x="185.2" y="114.9" transform="rotate(-90 185.2 114.9)">100K(J)</text>
<text x="127.5" y="125.2">1/16W</text>
<text x="135.9" y="125.2">0(X)</text>
<text x="153.3" y="122.5">G36010116097</text>
<text x="166.3" y="120.5">R5082</text>
<text x="185.2" y="122.3" transform="rotate(-90 185.2 122.3)">1/16W</text>
<text x="62.3" y="126.5">18-,17-,3-</text>
<text x="79.6" y="126.7">TC7SET04FU(TE85L)</text>
<text x="98.1" y="131.2">3-</text>
<text x="117.6" y="131.7">G36010119012</text>
<text x="127.9" y="131.3">1</text>
<text x="130.5" y="129">W5030</text>
<text x="136.2" y="131.3">2</text>
<text x="152.3" y="128.3">Q5003</text>
<text x="181" y="130.7" transform="rotate(-90 181 130.7)">G36010116219</text>
<text x="182.6" y="129.8">C5153</text>
<text x="57.6" y="137.4">7-</text>
<text x="79.9" y="137.4">2</text>
<text x="103.5" y="137.4">4</text>
<text x="142.1" y="135.2">GDM410000017</text>
<text x="174" y="134.5">G36030011419</text>
<text x="185.7" y="136.1">16V</text>
<text x="191.9" y="136.1">100nF(K)</text>
<text x="79.9" y="142.1">5</text>
<text x="90" y="138.7">IC5006</text>
<text x="155.6" y="139">18-,17-,16-,15-,14-,12-,11-,10-,9-,8-,7-,6-,5-,#4</text>
<text x="175.7" y="139">18-,17-,16-,15-,14-,12-,11-,10-,9-,8-,7-,6-,5-,#4</text>
<text x="70" y="145.1">18-,17-,16-,15-,14-,12-,11-,10-,9-,8-,7-,6-,5-,#4</text>
<text x="79.9" y="148.3">1</text>
<text x="79.9" y="145.2">3</text>
<text x="148.2" y="146.9">SSM3K17FU(TE85L)</text>
<text x="69.2" y="150">G36450438025</text>
<text x="57.6" y="160.7">7-</text>
<text x="79.9" y="160.7">2</text>
<text x="90" y="162">IC5007</text>
<text x="103.5" y="160.7">4</text>
<text x="79.9" y="165.4">5</text>
<text x="70" y="168.5">18-,17-,16-,15-,14-,12-,11-,10-,9-,8-,7-,6-,5-,#4</text>
<text x="79.9" y="168.5">3</text>
<text x="79.9" y="171.6">1</text>
<text x="218.6" y="178.2">Engr_Name</text>
<text x="219.6" y="179.8">Drawn by</text>
<text x="219.9" y="176.7">Engineer</text>
<text x="218.6" y="181.3">Drawer_Name</text>
<text x="219" y="182.9">R&amp;D CHK</text>
<text x="234.8" y="183.8">TITLE</text>
<text x="267.3" y="182.9">Size</text>
<text x="219.4" y="189.2">MFG ENGR CHK</text>
<text x="219.5" y="186">DOC CTRL CHK</text>
<text x="163.5" y="193.7">TSB1</text>
<text x="164.8" y="192.2">Changed by</text>
<text x="180.6" y="192.2">Date Changed</text>
<text x="181.7" y="193.7">Friday, February 22, 2002</text>
<text x="207.4" y="193.7">3:37:07 pm</text>
<text x="208.4" y="192.2">Time Changed</text>
<text x="219" y="192.2">QA CHK</text>
<text x="234.3" y="192.2">VER</text>
<text x="242" y="192.2">Model Number</text>
<text x="256.5" y="192.7">Sheet</text>
<text x="264.1" y="192.7">of</text>
</g>
<g font-size="1.1">
<text x="197.5" y="39.7">SI4920DY-T1</text>
<text x="216.4" y="64.5">1</text>
<text x="224.9" y="64.5">2</text>
<text x="120.9" y="69.2">2</text>
<text x="130.2" y="69.2">2</text>
<text x="120.8" y="75.4">1</text>
<text x="130.1" y="75.4">1</text>
<text x="160.3" y="80.9" transform="rotate(-90 160.3 80.9)">2</text>
<text x="119.5" y="85.6">FL-GND</text>
<text x="129.6" y="85.6">GND</text>
<text x="160.3" y="89.3" transform="rotate(-90 160.3 89.3)">1</text>
<text x="140.4" y="94.9">D</text>
<text x="143.5" y="90.9">1</text>
<text x="151.8" y="90.9">2</text>
<text x="159.8" y="95.6">2</text>
<text x="132.5" y="98.7">G</text>
<text x="140.4" y="101.7">S</text>
<text x="159.6" y="101.8">1</text>
<text x="180.5" y="112" transform="rotate(-90 180.5 112)">2</text>
<text x="163.6" y="122">1</text>
<text x="172.1" y="122">2</text>
<text x="180.5" y="120.3" transform="rotate(-90 180.5 120.3)">1</text>
<text x="152.8" y="131.3">G</text>
<text x="160.5" y="127.5">D</text>
<text x="179.9" y="128.3">2</text>
<text x="160.7" y="134.3">S</text>
<text x="179.8" y="134.5">1</text>
</g>
</svg>
